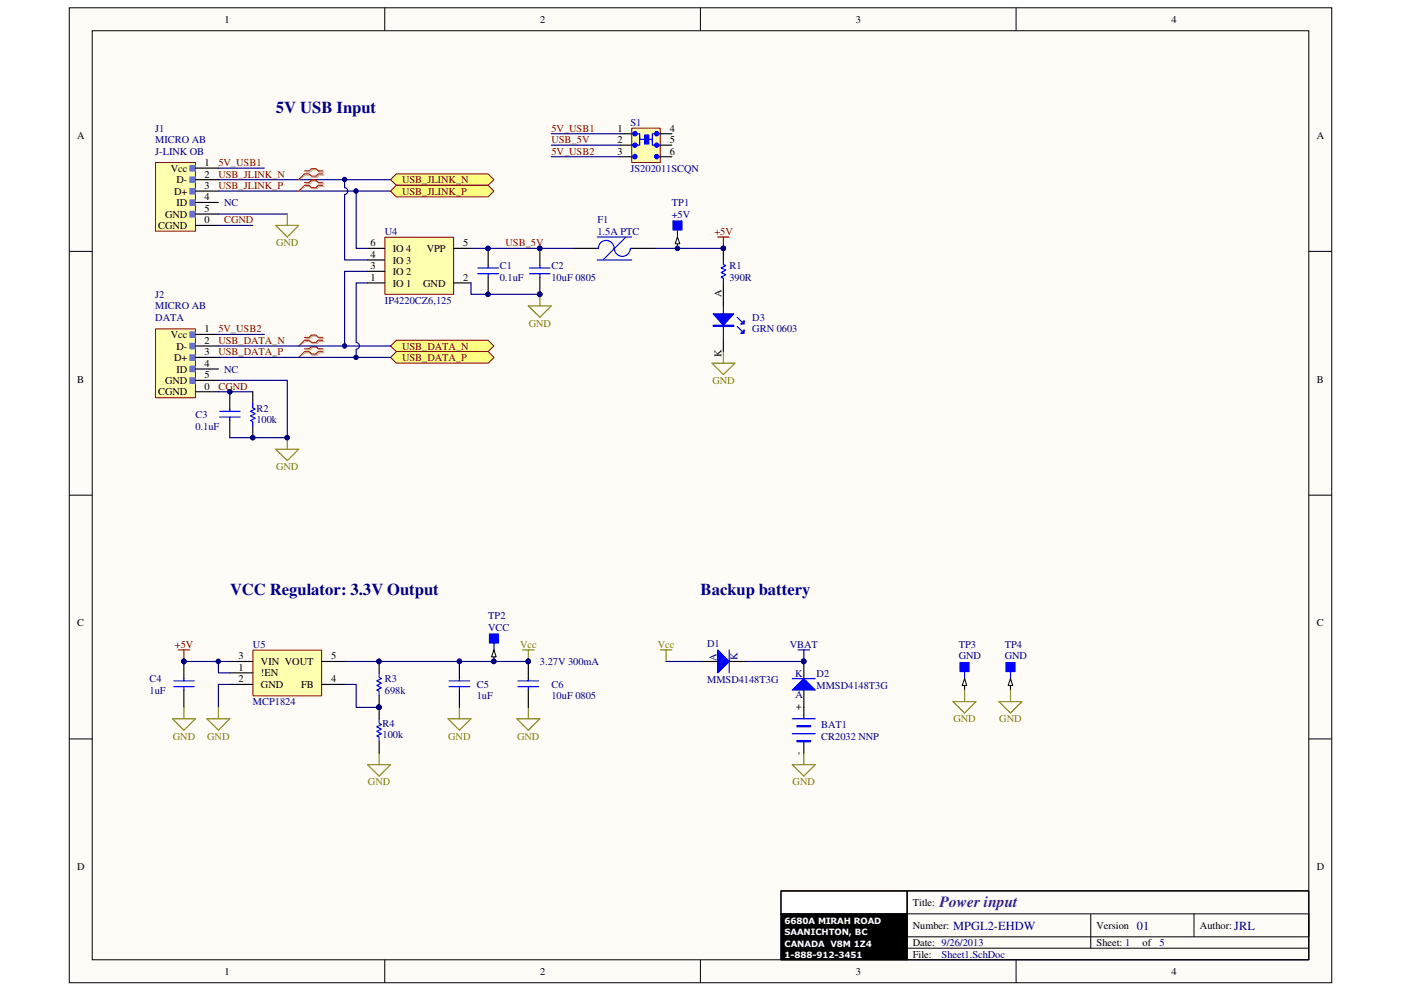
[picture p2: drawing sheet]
<svg xmlns="http://www.w3.org/2000/svg" width="297mm" height="210mm" viewBox="0 0 297 210" stroke-linecap="round" stroke-linejoin="round" font-family="sans-serif">
<path d="M14.7 1.7h267.7v206.7h-267.7z" fill="#fffcf8"/>
<path d="M14.7 1.7h267.7v206.7h-267.7z" fill="none" stroke="#000" stroke-width=".21"/>
<path d="M19.6 6.6h257.9v196.9h-257.9z" fill="#fffcf8"/>
<g fill="none" stroke="#000" stroke-width=".21">
<path d="M19.6 6.5h257.9v197h-257.9zM81.6 1.6v4.9M148.5 1.6v4.9M215.4 1.6v4.9M14.7 53.3h4.9M277.5 53.3h4.9M14.7 105h4.9M277.5 105h4.9M14.7 156.7h4.9M277.5 156.7h4.9M165.6 188.9h26.7M192.3 198.6h85.2v-4.8h-24.4v4.8"/>
<path d="M192.3 193.8h60.8M231.3 193.8v7.2M277.5 188.9h-85.2v14.6M81.6 203.5v4.9M148.5 203.5v4.9M192.3 201h85.2M215.4 203.5v4.9"/>
</g>
<path d="M165.6 189h26.7v4.8h-26.7z" fill="#fff"/>
<path d="M165.6 188.9h26.7v4.9h-26.7zM165.6 193.8h26.7v9.7h-26.7z" fill="none" stroke="#000" stroke-width=".21"/>
<path d="M165.6 188.9h111.9v14.6h-111.9zM165.6 193.8h26.7M192.3 188.9v14.6" fill="none" stroke="#000" stroke-width=".24"/>
<path d="M165.6 193.8h26.7v9.7h-26.7z" fill="#000"/>
<path d="M110.8 137.8h2.4M112 137.8v2.5M80.4 159.7v2.4M95 152.4h4.9l-2.5 2.4zM97.4 150v2.4M77.9 162.1h4.9l-2.4 2.4z" fill="none" stroke="#808000" stroke-width=".24"/>
<circle cx="112" cy="140.2" r=".47" fill="#000080"/>
<circle cx="112" cy="140.2" r=".47" fill="none" stroke="#000080" stroke-width=".21"/>
<path d="M103.8 134.4h1.9v2h-1.9z" fill-rule="evenodd" fill="#00f"/>
<path d="M103.8 134.4h1.9v2h-1.9z" fill="none" stroke="#00f" stroke-width=".21"/>
<path d="M104.7 136.4v1.4" fill="none" stroke="#00f" stroke-width=".24"/>
<path d="M104.7 137.8v2.5" fill="none" stroke="#000" stroke-width=".24"/>
<path d="M104.7 137.8l.5 1.5h-1z" fill="#fffcf8"/>
<path d="M104.7 137.8l.5 1.5h-1z" fill="none" stroke="#000" stroke-width=".21"/>
<circle cx="104.7" cy="140.2" r=".48" fill="#000080"/>
<circle cx="104.7" cy="140.2" r=".48" fill="none" stroke="#000080" stroke-width=".21"/>
<circle cx="104.7" cy="140.2" r=".48" fill="#000080"/>
<circle cx="104.7" cy="140.2" r=".48" fill="none" stroke="#000080" stroke-width=".21"/>
<path d="M73.1 140.3h38.9" fill="none" stroke="#000080" stroke-width=".24"/>
<circle cx="112" cy="140.2" r=".47" fill="#000080"/>
<circle cx="112" cy="140.2" r=".47" fill="none" stroke="#000080" stroke-width=".21"/>
<path d="M109.6 152.4h4.9l-2.5 2.4zM112 150v2.4" fill="none" stroke="#808000" stroke-width=".24"/>
<path d="M109.8 145.6h4.4M109.8 144.4h4.4M112 143.9v.5M112 145.6v.7" fill="none" stroke="#00f" stroke-width=".24"/>
<path d="M112 140.3v3.6" fill="none" stroke="#000" stroke-width=".24"/>
<circle cx="112" cy="140.2" r=".47" fill="#000080"/>
<circle cx="112" cy="140.2" r=".47" fill="none" stroke="#000080" stroke-width=".21"/>
<path d="M112 146.3v3.7" fill="none" stroke="#000" stroke-width=".24"/>
<circle cx="112" cy="140.2" r=".47" fill="#000080"/>
<circle cx="112" cy="140.2" r=".47" fill="none" stroke="#000080" stroke-width=".21"/>
<path d="M73.1 145.1h2.4v4.9h4.9" fill="none" stroke="#000080" stroke-width=".24"/>
<circle cx="80.3" cy="149.9" r=".46" fill="#000080"/>
<circle cx="80.3" cy="149.9" r=".46" fill="none" stroke="#000080" stroke-width=".21"/>
<path d="M80.4 140.3v2.4" fill="none" stroke="#000" stroke-width=".24"/>
<circle cx="80.3" cy="140.2" r=".48" fill="#000080"/>
<circle cx="80.3" cy="140.2" r=".48" fill="none" stroke="#000080" stroke-width=".21"/>
<path d="M80.4 147.5v2.5" fill="none" stroke="#000" stroke-width=".24"/>
<circle cx="80.3" cy="149.9" r=".46" fill="#000080"/>
<circle cx="80.3" cy="149.9" r=".46" fill="none" stroke="#000080" stroke-width=".21"/>
<path d="M80.4 142.7v.9l.5 .3-1 .5 1 .5-1 .4 1 .5-1 .5 .5 .3v.9" fill="none" stroke="#00f" stroke-width=".24"/>
<circle cx="80.3" cy="140.2" r=".48" fill="#000080"/>
<circle cx="80.3" cy="140.2" r=".48" fill="none" stroke="#000080" stroke-width=".21"/>
<circle cx="80.3" cy="149.9" r=".46" fill="#000080"/>
<circle cx="80.3" cy="149.9" r=".46" fill="none" stroke="#000080" stroke-width=".21"/>
<path d="M152.2 50.2h2.4M153.4 50.2v2.5" fill="none" stroke="#800000" stroke-width=".24"/>
<circle cx="153.4" cy="52.7" r=".46" fill="#000080"/>
<circle cx="153.4" cy="52.7" r=".46" fill="none" stroke="#000080" stroke-width=".21"/>
<path d="M153.4 62.4v2.5M153.4 72.1v2.4" fill="none" stroke="#000" stroke-width=".24"/>
<path d="M153.4 64.9v7.2M156.3 69.2l1 1M156.3 67.3l1 .9" fill="none" stroke="#00f" stroke-width=".24"/>
<path d="M151.2 66.5h4.4l-2.2 2.5z" fill="#00f"/>
<path d="M151.2 66.5h4.4l-2.2 2.5zM151.2 69h4.4v.2h-4.4z" fill="none" stroke="#00f" stroke-width=".24"/>
<path d="M151.2 69.1h4.4" fill="none" stroke="#00f" stroke-width=".25"/>
<path d="M157.8 69.9v.8h-.7z" fill="#00f"/>
<path d="M157.8 69.9v.8h-.7z" fill="none" stroke="#00f" stroke-width=".24"/>
<path d="M157.8 68v.7h-.7z" fill="#00f"/>
<path d="M157.8 68v.7h-.7z" fill="none" stroke="#00f" stroke-width=".24"/>
<path d="M37.8 137.8h2.4M39 137.8v2.5" fill="none" stroke="#800000" stroke-width=".24"/>
<circle cx="39" cy="140.2" r=".48" fill="#000080"/>
<circle cx="39" cy="140.2" r=".48" fill="none" stroke="#000080" stroke-width=".21"/>
<path d="M142.7 46.8h1.9v2h-1.9z" fill-rule="evenodd" fill="#00f"/>
<path d="M142.7 46.8h1.9v2h-1.9z" fill="none" stroke="#00f" stroke-width=".21"/>
<path d="M143.6 48.8v1.4" fill="none" stroke="#00f" stroke-width=".24"/>
<path d="M143.6 50.2v2.5" fill="none" stroke="#000" stroke-width=".24"/>
<path d="M143.6 50.2l.5 1.5h-.9z" fill="#fffcf8"/>
<path d="M143.6 50.2l.5 1.5h-.9z" fill="none" stroke="#000" stroke-width=".21"/>
<circle cx="143.6" cy="52.7" r=".46" fill="#000080"/>
<circle cx="143.6" cy="52.7" r=".46" fill="none" stroke="#000080" stroke-width=".21"/>
<circle cx="143.6" cy="52.7" r=".46" fill="#000080"/>
<circle cx="143.6" cy="52.7" r=".46" fill="none" stroke="#000080" stroke-width=".21"/>
<path d="M203.5 140.5h2v1.9h-2z" fill-rule="evenodd" fill="#00f"/>
<path d="M203.5 140.5h2v1.9h-2z" fill="none" stroke="#00f" stroke-width=".21"/>
<path d="M204.5 142.4v1.5" fill="none" stroke="#00f" stroke-width=".24"/>
<path d="M204.5 143.9v2.4" fill="none" stroke="#000" stroke-width=".24"/>
<path d="M204.5 143.9l.5 1.4h-1z" fill="#fffcf8"/>
<path d="M204.5 143.9l.5 1.4h-1z" fill="none" stroke="#000" stroke-width=".21"/>
<path d="M153.4 52.7v2.4" fill="none" stroke="#000" stroke-width=".24"/>
<circle cx="153.4" cy="52.7" r=".46" fill="#000080"/>
<circle cx="153.4" cy="52.7" r=".46" fill="none" stroke="#000080" stroke-width=".21"/>
<path d="M153.4 60v2.4" fill="none" stroke="#000" stroke-width=".24"/>
<path d="M153.4 55.1v1l.5 .2-1 .5 1 .5-1 .5 1 .5-1 .5 .5 .2v1" fill="none" stroke="#00f" stroke-width=".24"/>
<circle cx="153.4" cy="52.7" r=".46" fill="#000080"/>
<circle cx="153.4" cy="52.7" r=".46" fill="none" stroke="#000080" stroke-width=".21"/>
<path d="M53.7 137.9h14.5v9.6h-14.5z" fill="#ffffb0"/>
<path d="M53.6 137.8h14.6v9.7h-14.6z" fill="none" stroke="#800000" stroke-width=".21"/>
<path d="M39 140.3v3.6M48.7 142.7h4.9M48.7 145.1h4.9M48.7 140.3h4.9M68.2 145.1h4.9M68.2 140.3h4.9" fill="none" stroke="#000" stroke-width=".24"/>
<path d="M36.8 145.6h4.4M36.8 144.4h4.4M39 143.9v.5M39 145.6v.7" fill="none" stroke="#00f" stroke-width=".24"/>
<circle cx="39" cy="140.2" r=".48" fill="#000080"/>
<circle cx="39" cy="140.2" r=".48" fill="none" stroke="#000080" stroke-width=".21"/>
<path d="M39 146.3v3.7" fill="none" stroke="#000" stroke-width=".24"/>
<circle cx="39" cy="140.2" r=".48" fill="#000080"/>
<circle cx="39" cy="140.2" r=".48" fill="none" stroke="#000080" stroke-width=".21"/>
<path d="M39 140.3h9.7" fill="none" stroke="#000080" stroke-width=".24"/>
<circle cx="39" cy="140.2" r=".48" fill="#000080"/>
<circle cx="39" cy="140.2" r=".48" fill="none" stroke="#000080" stroke-width=".21"/>
<path d="M46.3 140.3v2.4h2.4" fill="none" stroke="#000080" stroke-width=".24"/>
<circle cx="46.3" cy="140.2" r=".48" fill="#000080"/>
<circle cx="46.3" cy="140.2" r=".48" fill="none" stroke="#000080" stroke-width=".21"/>
<path d="M48.7 145.1h-2.4v4.9" fill="none" stroke="#000080" stroke-width=".24"/>
<path d="M36.6 152.4h4.8l-2.4 2.4zM39 150v2.4M43.9 152.4h4.8l-2.4 2.4zM46.3 150v2.4" fill="none" stroke="#808000" stroke-width=".24"/>
<path d="M95.2 145.6h4.4M95.2 144.4h4.4M97.4 143.9v.5M97.4 145.6v.7" fill="none" stroke="#00f" stroke-width=".24"/>
<path d="M97.4 140.3v3.6" fill="none" stroke="#000" stroke-width=".24"/>
<circle cx="97.4" cy="140.2" r=".48" fill="#000080"/>
<circle cx="97.4" cy="140.2" r=".48" fill="none" stroke="#000080" stroke-width=".21"/>
<path d="M97.4 146.3v3.7" fill="none" stroke="#000" stroke-width=".24"/>
<circle cx="97.4" cy="140.2" r=".48" fill="#000080"/>
<circle cx="97.4" cy="140.2" r=".48" fill="none" stroke="#000080" stroke-width=".21"/>
<path d="M80.4 150v2.4M80.4 157.3v2.4" fill="none" stroke="#000" stroke-width=".24"/>
<circle cx="80.3" cy="149.9" r=".46" fill="#000080"/>
<circle cx="80.3" cy="149.9" r=".46" fill="none" stroke="#000080" stroke-width=".21"/>
<path d="M80.4 152.4v1l.5 .2-1 .5 1 .5-1 .5 1 .5-1 .4 .5 .3v1" fill="none" stroke="#00f" stroke-width=".24"/>
<circle cx="80.3" cy="149.9" r=".46" fill="#000080"/>
<circle cx="80.3" cy="149.9" r=".46" fill="none" stroke="#000080" stroke-width=".21"/>
<path d="M138.8 52.7h14.6" fill="none" stroke="#000080" stroke-width=".24"/>
<circle cx="153.4" cy="52.7" r=".46" fill="#000080"/>
<circle cx="153.4" cy="52.7" r=".46" fill="none" stroke="#000080" stroke-width=".21"/>
<path d="M213.3 140.5h1.9v1.9h-1.9z" fill-rule="evenodd" fill="#00f"/>
<path d="M213.3 140.5h1.9v1.9h-1.9z" fill="none" stroke="#00f" stroke-width=".21"/>
<path d="M214.2 142.4v1.5" fill="none" stroke="#00f" stroke-width=".24"/>
<path d="M214.2 143.9v2.4" fill="none" stroke="#000" stroke-width=".24"/>
<path d="M214.2 143.9l.5 1.4h-1z" fill="#fffcf8"/>
<path d="M214.2 143.9l.5 1.4h-1z" fill="none" stroke="#000" stroke-width=".21"/>
<path d="M170.4 159.7v2.4M168 162.1h4.8l-2.4 2.4z" fill="none" stroke="#808000" stroke-width=".24"/>
<path d="M169.2 137.8h2.5M170.4 137.8v2.5" fill="none" stroke="#000080" stroke-width=".24"/>
<circle cx="170.4" cy="140.2" r=".48" fill="#000080"/>
<circle cx="170.4" cy="140.2" r=".48" fill="none" stroke="#000080" stroke-width=".21"/>
<path d="M33 69.8h8.4v14.5h-8.4z" fill="#ffffb0"/>
<path d="M33 69.7h8.4v14.6h-8.4z" fill="none" stroke="#800000" stroke-width=".21"/>
<path d="M40.3 72.8h1.1v1.2h-1.1z" fill="#5f73e2"/>
<path d="M40.3 72.8h1.1v1.2h-1.1z" fill="none" stroke="#5f73e2" stroke-width=".21"/>
<path d="M40.3 70.4h1.1v1.1h-1.1z" fill="#5f73e2"/>
<path d="M40.3 70.4h1.1v1.1h-1.1z" fill="none" stroke="#5f73e2" stroke-width=".21"/>
<path d="M40.3 75.3h1.1v1.1h-1.1z" fill="#5f73e2"/>
<path d="M40.3 75.2h1.1v1.2h-1.1z" fill="none" stroke="#5f73e2" stroke-width=".21"/>
<path d="M40.3 80.1h1.1v1.2h-1.1z" fill="#5f73e2"/>
<path d="M40.3 80.1h1.1v1.2h-1.1z" fill="none" stroke="#5f73e2" stroke-width=".21"/>
<path d="M40.3 77.7h1.1v1.1h-1.1z" fill="#5f73e2"/>
<path d="M40.3 77.6h1.1v1.2h-1.1z" fill="none" stroke="#5f73e2" stroke-width=".21"/>
<path d="M41.4 70.9h4.9M41.4 73.4h4.9M41.4 75.8h4.9M41.4 78.2h4.9M41.4 80.6h4.9M41.4 83.1h4.9" fill="none" stroke="#000" stroke-width=".24"/>
<path d="M33 34.5h8.4v14.5h-8.4z" fill="#ffffb0"/>
<path d="M33 34.5h8.4v14.5h-8.4z" fill="none" stroke="#800000" stroke-width=".21"/>
<path d="M40.3 37.5h1.1v1.2h-1.1z" fill="#5f73e2"/>
<path d="M40.3 37.5h1.1v1.2h-1.1z" fill="none" stroke="#5f73e2" stroke-width=".21"/>
<path d="M40.3 35.1h1.1v1.2h-1.1z" fill="#5f73e2"/>
<path d="M40.3 35.1h1.1v1.2h-1.1z" fill="none" stroke="#5f73e2" stroke-width=".21"/>
<path d="M40.3 40h1.1v1.1h-1.1z" fill="#5f73e2"/>
<path d="M40.3 40h1.1v1.1h-1.1z" fill="none" stroke="#5f73e2" stroke-width=".21"/>
<path d="M40.3 44.8h1.1v1.2h-1.1z" fill="#5f73e2"/>
<path d="M40.3 44.8h1.1v1.2h-1.1z" fill="none" stroke="#5f73e2" stroke-width=".21"/>
<path d="M40.3 42.4h1.1v1.2h-1.1z" fill="#5f73e2"/>
<path d="M40.3 42.4h1.1v1.2h-1.1z" fill="none" stroke="#5f73e2" stroke-width=".21"/>
<path d="M41.4 35.6h4.9M41.4 38.1h4.9M41.4 40.5h4.9M41.4 42.9h4.9M41.4 45.4h4.9M41.4 47.8h4.9" fill="none" stroke="#000" stroke-width=".24"/>
<path d="M81.7 50.3h14.5v12.1h-14.5z" fill="#ffffb0"/>
<path d="M81.6 50.3h14.6v12.1h-14.6z" fill="none" stroke="#800000" stroke-width=".21"/>
<path d="M77.9 60h3.7M77.9 57.5h3.7M77.9 55.1h3.7M77.9 52.7h3.7M96.2 60h3.7M96.2 52.7h3.7" fill="none" stroke="#000" stroke-width=".24"/>
<path d="M46.3 38.1h36.5M46.3 40.5h36.5M46.3 70.9h9.7" fill="none" stroke="#000080" stroke-width=".24"/>
<path d="M82.8 73.4l1.2-1.3h19.5l1.2 1.3-1.2 1.1h-19.5z" fill-rule="evenodd" fill="#ffff80"/>
<path d="M82.8 73.4l1.2-1.3h19.5l1.2 1.3-1.2 1.1h-19.5z" fill="none" stroke="#800000" stroke-width=".21"/>
<path d="M82.8 75.8l1.2-1.3h19.5l1.2 1.3-1.2 1.2h-19.5z" fill-rule="evenodd" fill="#ffff80"/>
<path d="M82.8 75.8l1.2-1.3h19.5l1.2 1.3-1.2 1.2h-19.5z" fill="none" stroke="#800000" stroke-width=".21"/>
<path d="M82.8 38.1l1.2-1.2h19.5l1.2 1.2-1.2 1.2h-19.5z" fill-rule="evenodd" fill="#ffff80"/>
<path d="M82.8 38.1l1.2-1.2h19.5l1.2 1.2-1.2 1.2h-19.5z" fill="none" stroke="#800000" stroke-width=".21"/>
<path d="M82.8 40.5l1.2-1.2h19.5l1.2 1.2-1.2 1.2h-19.5z" fill-rule="evenodd" fill="#ffff80"/>
<path d="M82.8 40.5l1.2-1.2h19.5l1.2 1.2-1.2 1.2h-19.5z" fill="none" stroke="#800000" stroke-width=".21"/>
<path d="M64.8 36.5h1l.4-.5h1l.5 .5h1M64.8 37.1h1l.4 .5h1l.5-.5h1M64.8 38.9h1l.4-.5h1l.5 .5h1M64.8 39.5h1l.4 .5h1l.5-.5h1M64.8 71.8h1l.4-.5h1l.5 .5h1M64.8 72.4h1l.4 .5h1l.5-.5h1M64.8 74.2h1l.4-.5h1l.5 .5h1M64.8 74.8h1l.4 .5h1l.5-.5h1" fill="none" stroke="#d0a19e" stroke-width=".24"/>
<path d="M64.8 37.1l-1.5 1M64.8 39.5l-1.5 1M64.8 72.4l-1.5 1M64.8 74.8l-1.5 1" fill="none" stroke="#d0a19e" stroke-width=".21"/>
<path d="M64.6 36.2h.9l.5-.4h1l.5 .4h.9M64.6 36.9h.9l.5 .4h1l.5-.4h.9M64.6 38.7h.9l.5-.5h1l.5 .5h.9M64.6 39.3h.9l.5 .5h1l.5-.5h.9M64.6 71.5h.9l.5-.5h1l.5 .5h.9M64.6 72.1h.9l.5 .5h1l.5-.5h.9M64.6 74h.9l.5-.5h1l.5 .5h.9M64.6 74.5h.9l.5 .6h1l.5-.6h.9" fill="none" stroke="#f00" stroke-width=".24"/>
<path d="M64.6 36.9l-1.3 1.2M64.6 39.3l-1.3 1.2M64.6 72.1l-1.3 1.3M64.6 74.5l-1.3 1.3" fill="none" stroke="#f00" stroke-width=".21"/>
<path d="M112.3 58h4.3M112.3 56.8h4.3M114.5 56.3v.5M114.5 58v.8" fill="none" stroke="#00f" stroke-width=".24"/>
<path d="M114.5 52.7v3.6" fill="none" stroke="#000" stroke-width=".24"/>
<circle cx="114.4" cy="52.7" r=".46" fill="#000080"/>
<circle cx="114.4" cy="52.7" r=".46" fill="none" stroke="#000080" stroke-width=".21"/>
<path d="M114.5 58.8v3.6" fill="none" stroke="#000" stroke-width=".24"/>
<circle cx="114.4" cy="62.4" r=".46" fill="#000080"/>
<circle cx="114.4" cy="62.4" r=".46" fill="none" stroke="#000080" stroke-width=".21"/>
<circle cx="114.4" cy="52.7" r=".46" fill="#000080"/>
<circle cx="114.4" cy="52.7" r=".46" fill="none" stroke="#000080" stroke-width=".21"/>
<circle cx="114.4" cy="62.4" r=".46" fill="#000080"/>
<circle cx="114.4" cy="62.4" r=".46" fill="none" stroke="#000080" stroke-width=".21"/>
<path d="M101.3 58h4.4M101.3 56.8h4.4M103.5 56.3v.5M103.5 58v.8" fill="none" stroke="#00f" stroke-width=".24"/>
<path d="M103.5 52.7v3.6" fill="none" stroke="#000" stroke-width=".24"/>
<circle cx="103.5" cy="52.7" r=".46" fill="#000080"/>
<circle cx="103.5" cy="52.7" r=".46" fill="none" stroke="#000080" stroke-width=".21"/>
<path d="M103.5 58.8v3.6" fill="none" stroke="#000" stroke-width=".24"/>
<circle cx="103.5" cy="62.4" r=".46" fill="#000080"/>
<circle cx="103.5" cy="62.4" r=".46" fill="none" stroke="#000080" stroke-width=".21"/>
<circle cx="103.5" cy="52.7" r=".46" fill="#000080"/>
<circle cx="103.5" cy="52.7" r=".46" fill="none" stroke="#000080" stroke-width=".21"/>
<circle cx="103.5" cy="62.4" r=".46" fill="#000080"/>
<circle cx="103.5" cy="62.4" r=".46" fill="none" stroke="#000080" stroke-width=".21"/>
<path d="M99.9 60v2.4h14.6" fill="none" stroke="#000080" stroke-width=".24"/>
<circle cx="114.4" cy="62.4" r=".46" fill="#000080"/>
<circle cx="114.4" cy="62.4" r=".46" fill="none" stroke="#000080" stroke-width=".21"/>
<path d="M46.3 73.4h36.5M46.3 83.1h7.3" fill="none" stroke="#000080" stroke-width=".24"/>
<path d="M46.6 88.4h4.3M46.6 87.2h4.3M48.7 86.7v.5M48.7 88.4v.8" fill="none" stroke="#00f" stroke-width=".24"/>
<path d="M48.7 83.1v3.6" fill="none" stroke="#000" stroke-width=".24"/>
<circle cx="48.7" cy="83.1" r=".46" fill="#000080"/>
<circle cx="48.7" cy="83.1" r=".46" fill="none" stroke="#000080" stroke-width=".21"/>
<path d="M48.7 89.2v3.6" fill="none" stroke="#000" stroke-width=".24"/>
<circle cx="48.7" cy="83.1" r=".46" fill="#000080"/>
<circle cx="48.7" cy="83.1" r=".46" fill="none" stroke="#000080" stroke-width=".21"/>
<path d="M53.6 83.1v2.4M53.6 90.4v2.4" fill="none" stroke="#000" stroke-width=".24"/>
<circle cx="53.6" cy="92.8" r=".46" fill="#000080"/>
<circle cx="53.6" cy="92.8" r=".46" fill="none" stroke="#000080" stroke-width=".21"/>
<path d="M53.6 85.5v1l.5 .2-1 .5 1 .5-1 .5 1 .5-1 .5 .5 .2v1" fill="none" stroke="#00f" stroke-width=".24"/>
<circle cx="53.6" cy="92.8" r=".46" fill="#000080"/>
<circle cx="53.6" cy="92.8" r=".46" fill="none" stroke="#000080" stroke-width=".21"/>
<path d="M46.3 80.6h14.6v12.2h-12.2" fill="none" stroke="#000080" stroke-width=".24"/>
<circle cx="60.9" cy="92.8" r=".46" fill="#000080"/>
<circle cx="60.9" cy="92.8" r=".46" fill="none" stroke="#000080" stroke-width=".21"/>
<path d="M46.3 45.4h14.6M46.3 47.8h7.3M99.9 52.7h14.6M46.3 75.8h36.5" fill="none" stroke="#000080" stroke-width=".24"/>
<path d="M202.1 148.8h4.8l-2.4 2.4zM204.5 146.3v2.5M211.8 148.8h4.9l-2.5 2.4zM214.2 146.3v2.5" fill="none" stroke="#808000" stroke-width=".24"/>
<circle cx="114.4" cy="52.7" r=".46" fill="#000080"/>
<circle cx="114.4" cy="52.7" r=".46" fill="none" stroke="#000080" stroke-width=".21"/>
<path d="M131.5 28.4h2.4M131.5 30.8h2.4M131.5 33.2h2.4" fill="none" stroke="#000" stroke-width=".24"/>
<path d="M134 27.2h6v7.3h-6z" fill="#ffffb0"/>
<path d="M133.9 27.2h6.1v7.3h-6.1z" fill="none" stroke="#800000" stroke-width=".21"/>
<path d="M136.7 28.7h.9v1.9h-.9z" fill="#00f"/>
<path d="M136.6 28.6h1v2h-1z" fill="none" stroke="#00f" stroke-width=".21"/>
<path d="M133.9 30.8h1.2M133.9 28.4h1.2M134.4 28.4h1.2v1.1h1.2M135.6 29.1v1.7h-1.2" fill="none" stroke="#00f" stroke-width=".24"/>
<circle cx="134.6" cy="28.3" r=".48" fill="#00f"/>
<circle cx="134.6" cy="28.3" r=".48" fill="none" stroke="#00f" stroke-width=".21"/>
<circle cx="134.6" cy="30.8" r=".46" fill="#00f"/>
<circle cx="134.6" cy="30.8" r=".46" fill="none" stroke="#00f" stroke-width=".21"/>
<circle cx="134.6" cy="33.2" r=".47" fill="#00f"/>
<circle cx="134.6" cy="33.2" r=".47" fill="none" stroke="#00f" stroke-width=".21"/>
<path d="M133.9 33.2h1" fill="none" stroke="#00f" stroke-width=".24"/>
<circle cx="139.2" cy="33.2" r=".47" fill="#00f"/>
<circle cx="139.2" cy="33.2" r=".47" fill="none" stroke="#00f" stroke-width=".21"/>
<circle cx="139.2" cy="30.8" r=".46" fill="#00f"/>
<circle cx="139.2" cy="30.8" r=".46" fill="none" stroke="#00f" stroke-width=".21"/>
<circle cx="139.2" cy="28.3" r=".48" fill="#00f"/>
<circle cx="139.2" cy="28.3" r=".48" fill="none" stroke="#00f" stroke-width=".21"/>
<path d="M137.6 29.5h.7v1.3h1.2M139 28.4h1M139 30.8h1M139 33.2h1M139.5 28.4h-1.2v1.7" fill="none" stroke="#00f" stroke-width=".24"/>
<path d="M140 28.4h2.4M140 30.8h2.4M140 33.2h2.4" fill="none" stroke="#000" stroke-width=".24"/>
<path d="M114.5 52.7h7.2" fill="none" stroke="#000080" stroke-width=".24"/>
<circle cx="114.4" cy="52.7" r=".46" fill="#000080"/>
<circle cx="114.4" cy="52.7" r=".46" fill="none" stroke="#000080" stroke-width=".21"/>
<path d="M46.3 35.6h9.7M116.9 28.4h14.6M116.9 33.2h14.6M116.9 30.8h14.6M77.9 60h-2.4v12.6a.72 .72 0 0 1 .7 .7 .72 .72 0 0 1-.7 .7M75.5 74.1v1.7" fill="none" stroke="#000080" stroke-width=".24"/>
<path d="M121.7 52.7h4.9M133.9 52.7h4.9M170.4 150v2.4M170.4 157.3v2.4" fill="none" stroke="#000" stroke-width=".24"/>
<path d="M126.6 52.7h.3M126.6 50.2h7.3M126.6 55.1h7.3M126.9 52.6a1.67 1.67 0 0 1 1.7-1.6 1.67 1.67 0 0 1 1.6 1.7 1.72 1.72 0 0 0 1.7 1.7 1.72 1.72 0 0 0 1.7-1.7M132.7 50.2l-4.9 4.9M133.7 52.7h.2M168 155.6h4.8M168 152.4h4.8M168.9 153.8h3v.3h-3zM168.9 157h3v.3h-3z" fill="none" stroke="#00f" stroke-width=".24"/>
<path d="M168.9 154h3M168.9 157.1h3" fill="none" stroke="#00f" stroke-width=".25"/>
<circle cx="75.5" cy="75.8" r=".46" fill="#000080"/>
<circle cx="75.5" cy="75.8" r=".46" fill="none" stroke="#000080" stroke-width=".21"/>
<path d="M77.9 57.5h-4.8v15.9" fill="none" stroke="#000080" stroke-width=".24"/>
<circle cx="73.1" cy="73.3" r=".47" fill="#000080"/>
<circle cx="73.1" cy="73.3" r=".47" fill="none" stroke="#000080" stroke-width=".21"/>
<path d="M73.1 38.1v1.7a.72 .72 0 0 1 .6 .7 .72 .72 0 0 1-.6 .7v13.9h4.8" fill="none" stroke="#000080" stroke-width=".24"/>
<circle cx="73.1" cy="38.1" r=".46" fill="#000080"/>
<circle cx="73.1" cy="38.1" r=".46" fill="none" stroke="#000080" stroke-width=".21"/>
<path d="M75.5 40.5v12.2h2.4" fill="none" stroke="#000080" stroke-width=".24"/>
<circle cx="75.5" cy="40.5" r=".47" fill="#000080"/>
<circle cx="75.5" cy="40.5" r=".47" fill="none" stroke="#000080" stroke-width=".21"/>
<path d="M112 64.9h4.9l-2.4 2.4zM114.5 62.4v2.5M151 77h4.8l-2.4 2.4zM153.4 74.5v2.5" fill="none" stroke="#808000" stroke-width=".24"/>
<circle cx="114.4" cy="62.4" r=".46" fill="#000080"/>
<circle cx="114.4" cy="62.4" r=".46" fill="none" stroke="#000080" stroke-width=".21"/>
<path d="M58.5 95.2h4.8l-2.4 2.5zM60.9 92.8v2.4" fill="none" stroke="#808000" stroke-width=".24"/>
<circle cx="60.9" cy="92.8" r=".46" fill="#000080"/>
<circle cx="60.9" cy="92.8" r=".46" fill="none" stroke="#000080" stroke-width=".21"/>
<path d="M58.5 47.8h4.8l-2.4 2.4zM60.9 45.4v2.4M140 137.8h2.4M141.2 137.8v2.5" fill="none" stroke="#808000" stroke-width=".24"/>
<path d="M148.5 140.3h3.7M154.6 140.3h3.6" fill="none" stroke="#000" stroke-width=".24"/>
<path d="M152.2 137.8l2.4 2.5-2.4 2.4z" fill="#00f"/>
<path d="M152.2 137.8l2.4 2.5-2.4 2.4zM154.6 137.8v4.9" fill="none" stroke="#00f" stroke-width=".24"/>
<path d="M141.2 140.3h7.3M158.2 140.3h12.2" fill="none" stroke="#000080" stroke-width=".24"/>
<circle cx="170.4" cy="140.2" r=".48" fill="#000080"/>
<circle cx="170.4" cy="140.2" r=".48" fill="none" stroke="#000080" stroke-width=".21"/>
<path d="M170.4 140.3v3.6M170.4 146.3v3.7" fill="none" stroke="#000" stroke-width=".24"/>
<circle cx="170.4" cy="140.2" r=".48" fill="#000080"/>
<circle cx="170.4" cy="140.2" r=".48" fill="none" stroke="#000080" stroke-width=".21"/>
<path d="M168 146.3l2.4-2.4 2.4 2.4z" fill="#00f"/>
<path d="M168 146.3l2.4-2.4 2.4 2.4zM168 143.9h4.8" fill="none" stroke="#00f" stroke-width=".24"/>
<circle cx="170.4" cy="140.2" r=".48" fill="#000080"/>
<circle cx="170.4" cy="140.2" r=".48" fill="none" stroke="#000080" stroke-width=".21"/>
<g font-size="3.5" fill="#000080">
<text x="58.5" y="24">5V USB Input</text>
<text x="48.8" y="126.1">VCC Regulator: 3.3V Output</text>
<text x="148.5" y="126.1">Backup battery</text>
</g>
<text font-size="3.3" fill="#421c8b" x="199.2" y="192.3">Power input</text>
<g font-size="2.6" fill="#000080">
<text x="202.1" y="197.1">MPGL2-EHDW</text>
<text x="241" y="197.1">01</text>
<text x="261.7" y="197.1">JRL</text>
</g>
<g font-size="2.2">
<text x="47.6" y="4.8">1</text>
<text x="114.5" y="4.8">2</text>
<text x="181.4" y="4.8">3</text>
<text x="248.4" y="4.8">4</text>
<text x="16.3" y="29.4">A</text>
<text x="130.9" y="27.9">1</text>
<text x="142" y="27.9">4</text>
<text x="279.2" y="29.4">A</text>
<text x="43.4" y="35.2">1</text>
<text x="130.9" y="30.3">2</text>
<text x="130.9" y="32.8">3</text>
<text x="142" y="30.3">5</text>
<text x="142" y="32.8">6</text>
<text x="36.2" y="36.4">Vcc</text>
<text x="36.9" y="41.3">D+</text>
<text x="37.4" y="38.8">D-</text>
<text x="43.4" y="37.6">2</text>
<text x="43.4" y="40">3</text>
<text x="35" y="46.1">GND</text>
<text x="37.4" y="43.7">ID</text>
<text x="43.4" y="47.4">0</text>
<text x="43.4" y="44.9">5</text>
<text x="43.4" y="42.5">4</text>
<text x="33.5" y="48.6">CGND</text>
<text x="78.6" y="52.2">6</text>
<text x="83.3" y="53.4">IO 4</text>
<text x="90.5" y="53.4">VPP</text>
<text x="98.2" y="52.2">5</text>
<text x="78.6" y="59.5">1</text>
<text x="78.6" y="57.1">3</text>
<text x="78.6" y="54.7">4</text>
<text x="83.3" y="58.3">IO 2</text>
<text x="83.3" y="55.9">IO 3</text>
<text x="98.2" y="59.5">2</text>
<text x="83.3" y="60.7">IO 1</text>
<text x="89.7" y="60.7">GND</text>
<text x="152.9" y="62.9" transform="rotate(-90 152.9 62.9)">A</text>
<text x="36.2" y="71.7">Vcc</text>
<text x="43.4" y="70.4">1</text>
<text x="36.9" y="76.5">D+</text>
<text x="37.4" y="74.1">D-</text>
<text x="43.4" y="72.9">2</text>
<text x="43.4" y="77.8">4</text>
<text x="43.4" y="75.3">3</text>
<text x="152.9" y="75.7" transform="rotate(-90 152.9 75.7)">K</text>
<text x="16.4" y="81.1">B</text>
<text x="33.5" y="83.8">CGND</text>
<text x="35" y="81.4">GND</text>
<text x="37.4" y="79">ID</text>
<text x="43.4" y="82.6">0</text>
<text x="43.4" y="80.2">5</text>
<text x="279.2" y="81.1">B</text>
<text x="16.4" y="132.8">C</text>
<text x="279.2" y="132.8">C</text>
<text x="50.6" y="142.2">1</text>
<text x="50.6" y="139.8">3</text>
<text x="55.3" y="143.4">!EN</text>
<text x="55.3" y="141">VIN VOUT</text>
<text x="70.2" y="139.8">5</text>
<text x="50.6" y="144.7">2</text>
<text x="55.3" y="145.9">GND</text>
<text x="63.8" y="145.9">FB</text>
<text x="70.2" y="144.7">4</text>
<text x="170" y="150.5" transform="rotate(-90 170 150.5)">+</text>
<text x="170" y="160" transform="rotate(-90 170 160)">-</text>
<text x="16.3" y="184.5">D</text>
<text x="279.2" y="184.5">D</text>
<text x="193.5" y="192.1">Title:</text>
<text x="193.5" y="196.9">Number:</text>
<text x="232.5" y="196.9">Version</text>
<text x="254.4" y="196.9">Author:</text>
<text x="193.5" y="200.6">Date: 9/26/2013</text>
<text x="193.5" y="203">File:</text>
<text x="232.5" y="200.6">Sheet: 1</text>
<text x="242.2" y="200.6">of</text>
<text x="47.6" y="206.7">1</text>
<text x="114.5" y="206.7">2</text>
<text x="181.4" y="206.7">3</text>
<text x="248.4" y="206.7">4</text>
</g>
<g font-size="2.2" fill="#000080">
<text x="32.9" y="27.9">J1</text>
<text x="133.7" y="26.7">S1</text>
<text x="32.9" y="30.3">MICRO AB</text>
<text x="32.9" y="32.8">J-LINK OB</text>
<text x="133.7" y="36.4">JS202011SCQN</text>
<text x="47.5" y="43.7">NC</text>
<text x="126.7" y="47.4">F1</text>
<text x="142.4" y="43.7">TP1</text>
<text x="142.4" y="46.1">+5V</text>
<text x="81.6" y="49.8">U4</text>
<text x="126.7" y="49.8">1.5A PTC</text>
<text x="106" y="57.1">C1</text>
<text x="106" y="59.5">0.1uF</text>
<text x="116.9" y="57.1">C2</text>
<text x="116.9" y="59.5">10uF 0805</text>
<text x="154.6" y="57.1">R1</text>
<text x="154.6" y="59.5">390R</text>
<text x="32.9" y="63.2">J2</text>
<text x="32.9" y="65.6">MICRO AB</text>
<text x="81.6" y="64.4">IP4220CZ6,125</text>
<text x="32.9" y="68">DATA</text>
<text x="159.5" y="68">D3</text>
<text x="159.5" y="70.4">GRN 0603</text>
<text x="47.5" y="79">NC</text>
<text x="41.4" y="88.7">C3</text>
<text x="54.4" y="87.2">R2</text>
<text x="54.4" y="89.7">100k</text>
<text x="41.4" y="91.1">0.1uF</text>
<text x="103.5" y="131.3">TP2</text>
<text x="53.6" y="137.4">U5</text>
<text x="103.5" y="133.7">VCC</text>
<text x="149.9" y="137.1">D1</text>
<text x="167.5" y="137.4">VBAT</text>
<text x="203.3" y="137.4">TP3</text>
<text x="213" y="137.4">TP4</text>
<text x="114.5" y="141">3.27V 300mA</text>
<text x="151.9" y="140.1" transform="rotate(-90 151.9 140.1)">A</text>
<text x="156.4" y="140" transform="rotate(-90 156.4 140)">K</text>
<text x="168.6" y="143.6">K</text>
<text x="173.1" y="143.6">D2</text>
<text x="203.3" y="139.8">GND</text>
<text x="213" y="139.8">GND</text>
<text x="31.7" y="144.7">C4</text>
<text x="31.7" y="147.1">1uF</text>
<text x="53.6" y="149.5">MCP1824</text>
<text x="81.6" y="144.7">R3</text>
<text x="81.6" y="147.1">698k</text>
<text x="101.1" y="145.9">C5</text>
<text x="101.1" y="148.3">1uF</text>
<text x="116.9" y="145.9">C6</text>
<text x="116.9" y="148.3">10uF 0805</text>
<text x="149.9" y="144.9">MMSD4148T3G</text>
<text x="168.7" y="148.1">A</text>
<text x="173.1" y="146.1">MMSD4148T3G</text>
<text x="81.1" y="154.1">R4</text>
<text x="174.1" y="154.4">BAT1</text>
<text x="81.1" y="156.5">100k</text>
<text x="174.1" y="156.8">CR2032 NNP</text>
<text x="199.6" y="203">Sheet1.SchDoc</text>
<text x="245.9" y="200.6">5</text>
</g>
<g font-size="2.2" fill="#800000">
<text x="116.9" y="27.9">5V_USB1</text>
<text x="46.3" y="35.2">5V_USB1</text>
<text x="116.9" y="30.3">USB_5V</text>
<text x="116.9" y="32.8">5V_USB2</text>
<text x="46.3" y="40">USB_JLINK_P</text>
<text x="46.3" y="37.6">USB_JLINK_N</text>
<text x="85.3" y="38.8">USB_JLINK_N</text>
<text x="85.3" y="41.3">USB_JLINK_P</text>
<text x="47.5" y="47.4">CGND</text>
<text x="107.2" y="52.2">USB_5V</text>
<text x="151.5" y="49.8">+5V</text>
<text x="46.3" y="70.4">5V_USB2</text>
<text x="46.3" y="75.3">USB_DATA_P</text>
<text x="46.3" y="72.9">USB_DATA_N</text>
<text x="85.3" y="74.1">USB_DATA_N</text>
<text x="85.3" y="76.5">USB_DATA_P</text>
<text x="46.3" y="82.6">CGND</text>
<text x="37.1" y="137.4">+5V</text>
</g>
<g font-size="2.2" fill="#808000">
<text x="58.5" y="52.2">GND</text>
<text x="112.1" y="69.3">GND</text>
<text x="151" y="81.4">GND</text>
<text x="58.5" y="99.7">GND</text>
<text x="110.3" y="137.4">Vcc</text>
<text x="139.5" y="137.4">Vcc</text>
<text x="202.1" y="153.2">GND</text>
<text x="211.9" y="153.2">GND</text>
<text x="36.7" y="156.8">GND</text>
<text x="43.9" y="156.8">GND</text>
<text x="95" y="156.8">GND</text>
<text x="109.6" y="156.8">GND</text>
<text x="78" y="166.5">GND</text>
<text x="168.1" y="166.5">GND</text>
</g>
<g font-size="1.8" fill="#fff">
<text x="166.3" y="195.8">6680A MIRAH ROAD</text>
<text x="166.3" y="198.2">SAANICHTON, BC</text>
<text x="166.3" y="200.7">CANADA V8M 1Z4</text>
<text x="166.3" y="203.1">1-888-912-3451</text>
</g>
</svg>
